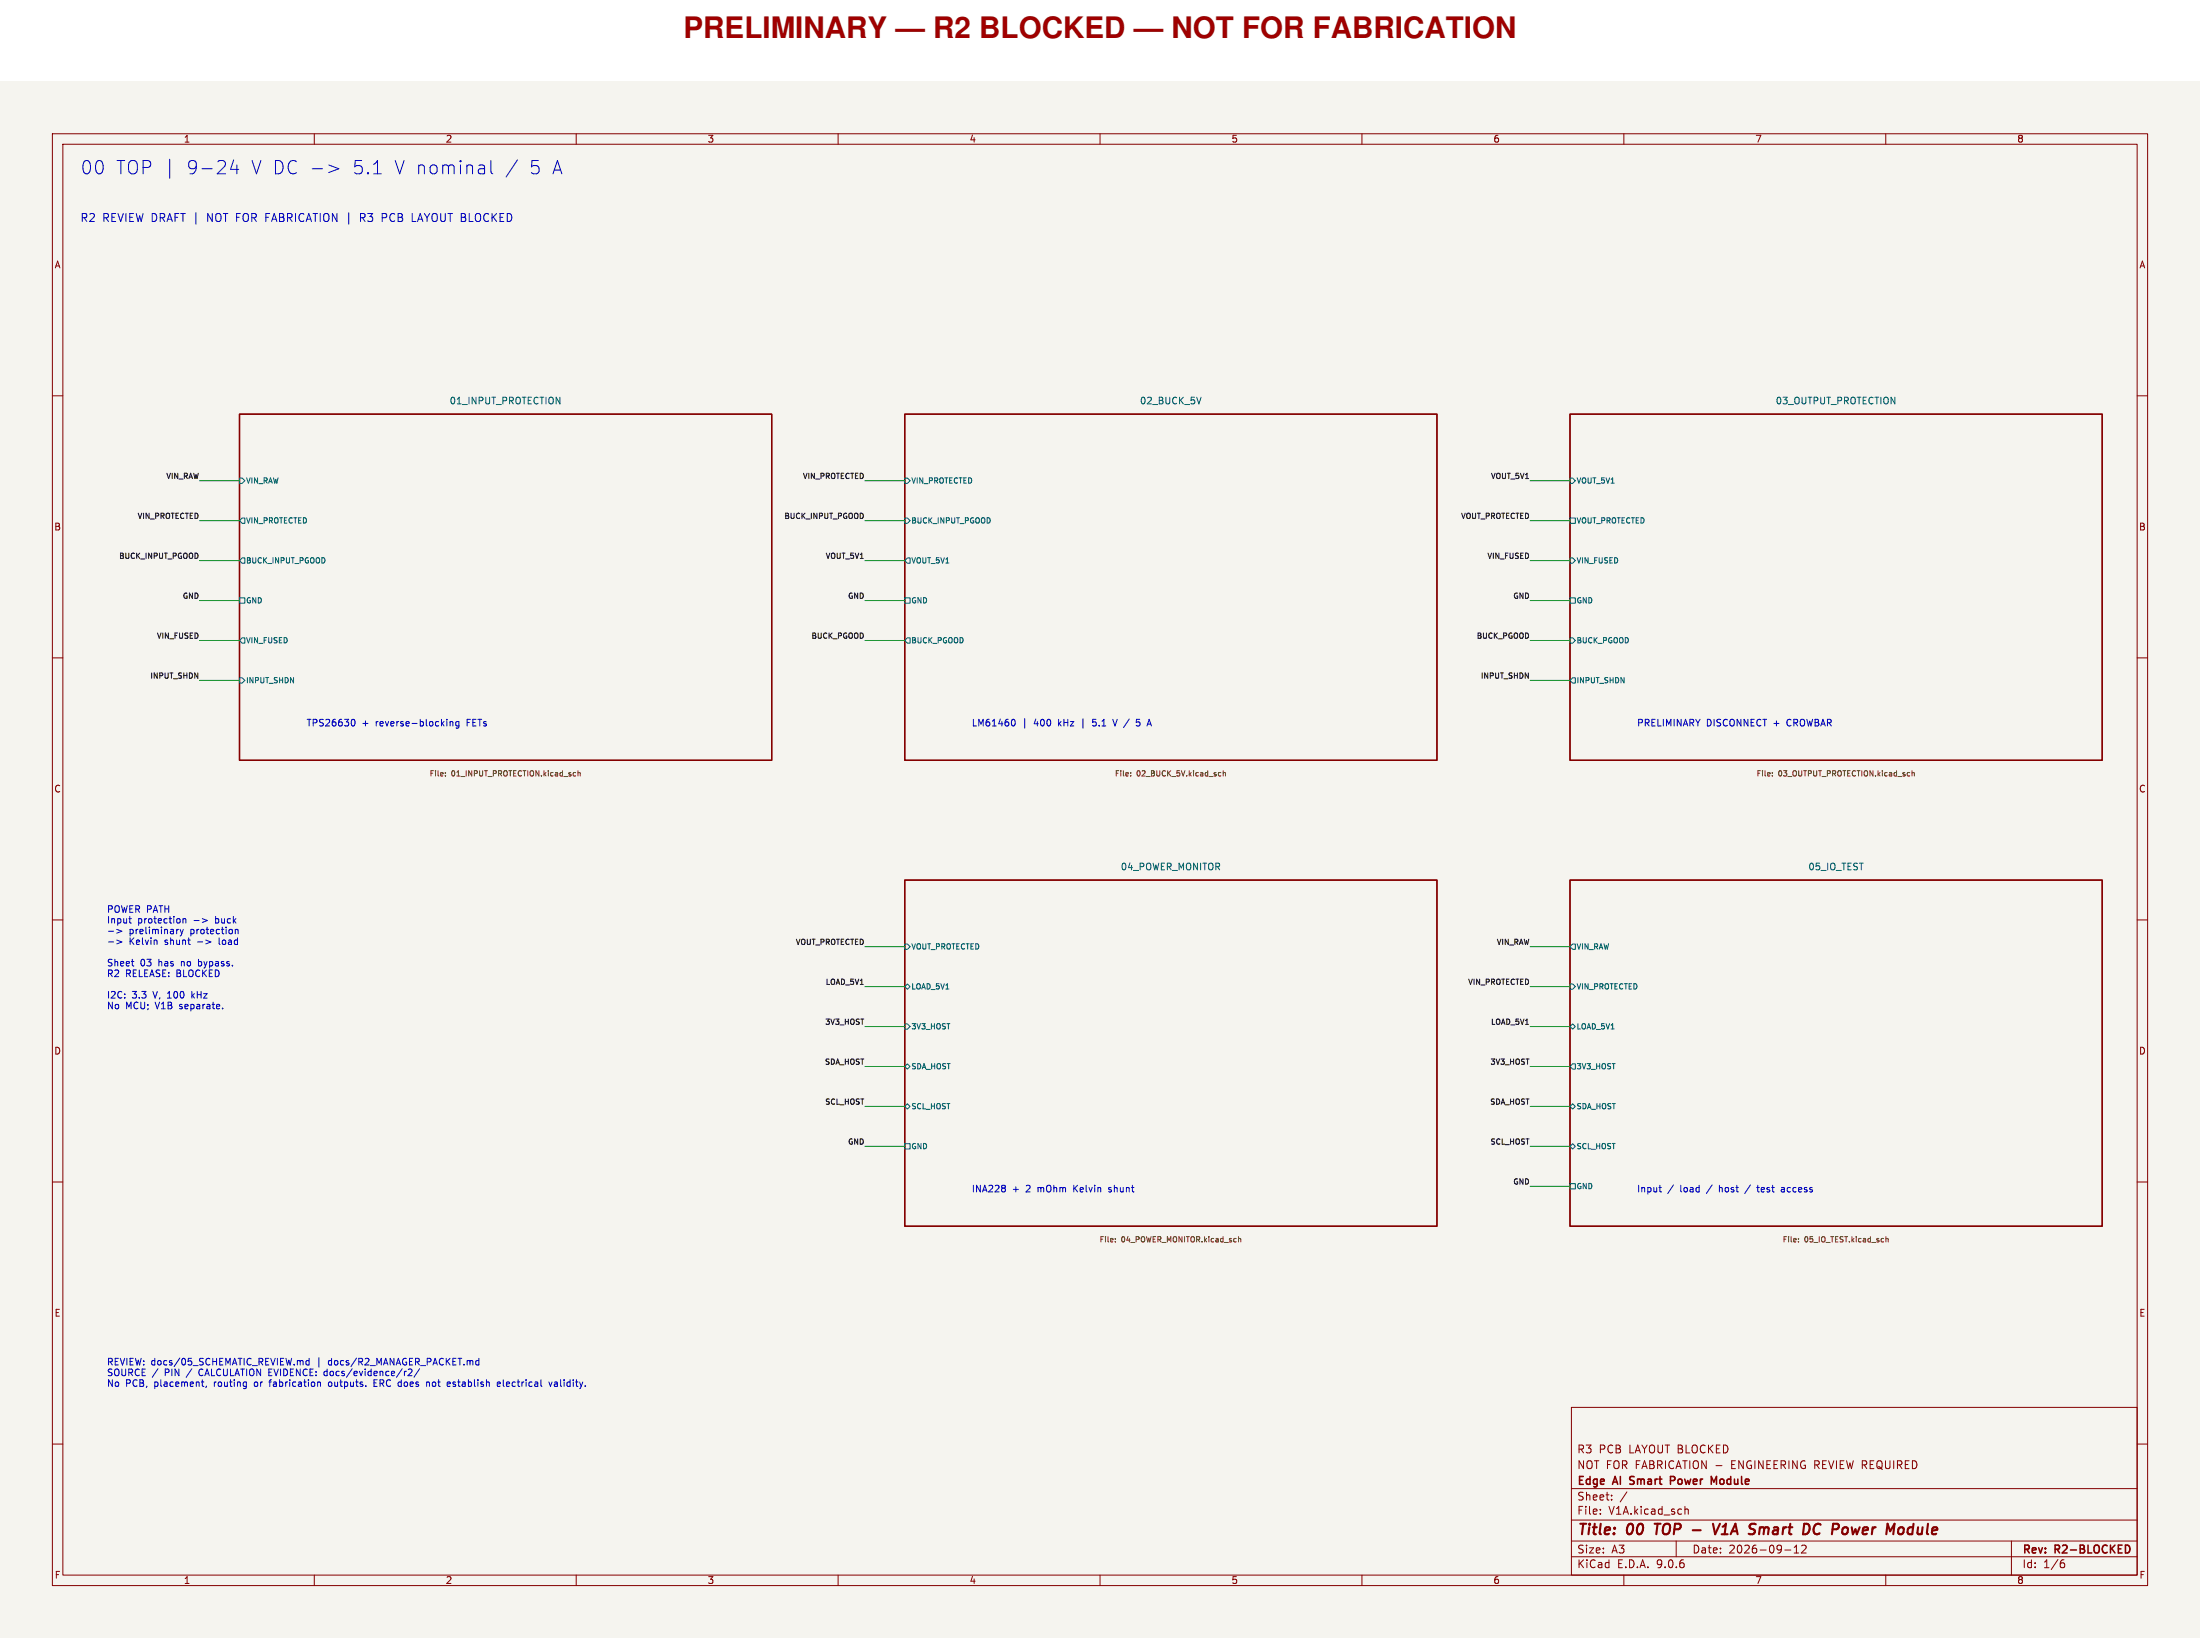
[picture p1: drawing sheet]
<svg xmlns="http://www.w3.org/2000/svg" width="420mm" height="313mm" viewBox="0 0 420 313" stroke-linecap="round" stroke-linejoin="round" font-family="sans-serif">
<path d="M0 15.5h420v297h-420z" fill="#f5f4ef" stroke="#f5f4ef" stroke-width=".19"/>
<g fill="none" stroke="#840000" stroke-width=".19">
<path d="M10 25.5h400v277h-400zM12 27.5h396v273h-396zM60 25.5v2M110 25.5v2M160 25.5v2M210 25.5v2M260 25.5v2M310 25.5v2M360 25.5v2M10 75.5h2M408 75.5h2M10 125.5h2"/>
<path d="M408 125.5h2M10 175.5h2M408 175.5h2M10 225.5h2M408 225.5h2M10 275.5h2M300 268.5h108v32h-108zM408 275.5h2M300 297h108M300 294h108M300 290h108M300 284h108"/>
<path d="M305.5 288.8v.1M305.5 288v.1M307.7 286.1v.1M307.7 285.3v.1M310.6 284.6l-1.3 2M320 294v3M321.7 287.4v1.5M321.7 288.1l.2-.2 .3 .1 .1 .9M340.7 295.7h1.2M342.5 296.3h.9M342.5 295.2l.4-.4v1.5M343.9 295l.6-.2 .2 .2 .1 .2-.9 1.1h.9"/>
<path d="M384 294v6.5M393.6 298.2l.4 .1 .2 .2-.1 .5-.5 .1M394 297.6l-.4 .1M60 300.5v2M110 300.5v2M160 300.5v2M210 300.5v2M260 300.5v2M310 300.5v2M360 300.5v2"/>
</g>
<path d="M315.9 290.7h1.1M316.4 290.7l-.2 2M323.1 292h1.6M327 290.7l.4 2 .9-2M328.7 292.7h1.1M329 291.2l-.2 .1M336 291.4l-.2 1.3M336.5 291.4l-.5 .2M346.3 292.3a.66 .66 0 0 0 1.1 .2M347.6 290.9a.8 .8 0 0 0-.9-.1 .8 .8 0 0 0-.5 .8M353.5 291.4l.2 1.3 .5-.9M365 291.4a.66 .66 0 0 0-.8 .4l-.1 .5 .2 .3h.8" fill="none" stroke="#840000" stroke-width=".4"/>
<path d="M311.1 283.1l.2 .1M311.2 281.8v.5M319.6 281.8l-.7-.1v1.5M319.6 282.4l-.7 .1M326.7 281.7l.5 1.1 .5-1.1v1.5" fill="none" stroke="#840000" stroke-width=".3"/>
<path d="M45.7 79h101.6v66.1h-101.6zM172.7 79h101.6v66.1h-101.6zM299.7 79h101.6v66.1h-101.6zM172.7 167.9h101.6v66.1h-101.6zM299.7 167.9h101.6v66.1h-101.6z" fill="none" stroke="#840000" stroke-width=".25"/>
<g fill="none" stroke="#006464" stroke-width=".19">
<path d="M229.3 75.8l-.4 1.3M45.7 91.2h.5l.5 .5-.5 .5h-.5zM46.2 98.8h.5v1.1h-.5l-.5-.6zM172.7 91.2h.5l.5 .5-.5 .5h-.5zM172.7 98.8h.5l.5 .5-.5 .6h-.5zM299.7 91.2h.5l.5 .5-.5 .5h-.5zM299.7 98.8h1v1.1h-1zM45.7 114.1h1v1h-1zM46.2 106.5h.5v1h-.5l-.5-.5zM172.7 114.1h1v1h-1zM173.2 106.5h.5v1h-.5l-.5-.5zM299.7 106.5h.5l.5 .5-.5 .5h-.5z"/>
<path d="M299.7 114.1h1v1h-1zM45.7 129.3h.5l.5 .5-.5 .5h-.5zM46.2 121.7h.5v1h-.5l-.5-.5zM173.2 121.7h.5v1h-.5l-.5-.5zM299.7 121.7h.5l.5 .5-.5 .5h-.5zM300.2 129.3h.5v1h-.5l-.5-.5zM172.7 180.1h.5l.5 .5-.5 .5h-.5zM172.7 195.4h.5l.5 .5-.5 .5h-.5zM173.2 187.7l.5 .5-.5 .6-.5-.6zM299.7 187.7h.5l.5 .5-.5 .6h-.5zM299.7 195.9l.5-.5 .5 .5-.5 .5zM300.2 180.1h.5v1h-.5l-.5-.5z"/>
<path d="M172.7 203.5l.5-.5 .5 .5-.5 .5zM172.7 211.1l.5-.5 .5 .5-.5 .5zM172.7 218.2h1v1h-1zM299.7 203.5l.5-.5h.5v1h-.5zM299.7 211.1l.5-.5 .5 .5-.5 .5zM299.7 218.7l.5-.5 .5 .5-.5 .5zM299.7 225.8h1v1.1h-1z"/>
</g>
<g fill="none" stroke="#725600" stroke-width=".19">
<path d="M85 148v.1M85 147.4v.1M110.3 147v1.1M110.3 147.5l.4-.1 .1 .7M215.9 148v.1M215.9 147.4v.1M232.8 147.4h.3M233.1 148l-.3 .1M233.5 147.5l.4-.1v.7M233.5 147v1.1M338.4 148v.1M338.4 147.4v.1"/>
<path d="M365 147.5l.4-.1v.7M365 147v1.1M212.9 236.9v.1M212.9 236.3v.1M236.4 236.4l.4-.1 .1 .7M236.4 235.9v1.1M343.3 236.9v.1M343.3 236.3v.1M360 235.9v1.1M360 236.4l.4-.1 .1 .7"/>
</g>
<g fill="none" stroke="#009600" stroke-width=".19">
<path d="M38.1 99.3h7.6M38.1 91.7h7.6M165.1 99.3h7.6M165.1 91.7h7.6M292.1 99.3h7.6M292.1 91.7h7.6M38.1 107h7.6M38.1 114.6h7.6M165.1 107h7.6M165.1 114.6h7.6M292.1 107h7.6M292.1 114.6h7.6"/>
<path d="M38.1 122.2h7.6M38.1 129.8h7.6M165.1 122.2h7.6M292.1 122.2h7.6M292.1 129.8h7.6M165.1 195.9h7.6M165.1 180.6h7.6M165.1 188.2h7.6M292.1 195.9h7.6M292.1 180.6h7.6M292.1 188.2h7.6M165.1 218.7h7.6"/>
<path d="M165.1 203.5h7.6M165.1 211.1h7.6M292.1 218.7h7.6M292.1 203.5h7.6M292.1 211.1h7.6M292.1 226.3h7.6"/>
</g>
<g fill="none" stroke="#0000c2" stroke-width=".19">
<path d="M44.6 30.5l-.6 1.8h1.6M45.2 31.5v1.7M62.8 31.5l1.9 .7-1.9 .7M71.3 33.2h1.5M92.1 31.5l.4 .3v1.4M92.5 33l-.8 .2M92.5 32.1l-.8 .1M93.7 30.6v2.2l.4 .4M98.8 30.5l-2.2 3.3M66.6 40.6v2.2M68.8 41.5h.6M69.4 40.7h-.6v1.6"/>
<path d="M73 40.7h.5M73 41.5h.5M78.7 42.3h.7M67.2 137.3l.1-.1a.68 .68 0 0 1 .5 .7 .68 .68 0 0 1-.5 .6h-.1M85.3 137.2v.2M85.9 137.7v.8M85.9 137.8l.2-.1h.3l.1 .8M87.6 137.7h-.4l-.2 .2 .1 .6h.5M87.6 137.7v1l-.2 .2h-.3M193.3 137.3l.1-.1a.68 .68 0 0 1 .4 .7 .68 .68 0 0 1-.4 .6h-.1M208.6 138.4l.1 .1M209.2 137.2h-.6v.6l.1-.1"/>
<path d="M212.4 137.2l.5 1.3M217.6 137.2h-.6l-.1 .6 .5-.1 .2 .3M217.6 138.3l-.2 .2-.5-.1M219.4 137.2l.4 1.3M20.7 177.7h1M20.7 179.7h1M22.3 177.3l1 .4-1 .3M22.3 179.4l1 .3-1 .4M24.6 175.3h.5M24.8 176.1h.3M30 179.5v.7M34.4 177.3l.3 .9"/>
<path d="M34.7 178.2l-.3 .4M34.9 175.4l.2-.1h.3l.1 .8M34.9 175.3v.8M35 177.3l-.3 .9M37.1 175.6h.9M37.7 179.7h1M38.6 175.3l1 .3-1 .4M39.3 179.4l1 .3-1 .4M44.9 177.3v.9M44.9 177.4l.2-.1 .3 .1 .1 .8M25.1 183.5h.5M25.4 184.3h.2"/>
<path d="M42.5 192.4v.1M191.8 226.2l.1 .2-.1 .2M191.8 226.7l.1 .2-.1 .5M211.6 227.4h.2M211.8 226.6l-.2 .1 .2 .3M316.7 226.6h.5M316.9 227.4h.3M334.2 226.1l-1.1 1.6M335.4 226.6h.5M335.6 226.1v1.1l.3 .2M340.1 226.6h.5M340.6 226.9h-.4l-.2 .2 .2 .3h.4"/>
<path d="M57.8 259.6l.1 .8M59 259.2v1.2M59 259.6h-.4l-.2 .2 .1 .6h.5M91.4 259.6h-.3l-.2 .1M91.4 259.2v1.2M38.4 263.7h.5M38.6 264.3l.3 .2M39.4 264.5l-.1 .2M51.3 263.7h.5M51.5 263.4v1.1M60.7 263.7h.4l.1 .8M61.9 262.4l.4 .1"/>
<path d="M62.3 261.6l-.4 .2M63.1 263.7h-.3l-.1 .2 .1 .5 .3 .1M71.4 263.3v1.2h.6M71.4 263.9h.4M77.4 261.6l-.2 .3M78.7 261.6l-.8 .9h.8M80.1 261.1l-1.1 1.7M81.6 263.7l.4 .2v.6M85.8 263.7l.2 .3-.6 .1M85.9 264.5h-.1M86.5 264.5h.1M86.5 263.7v.3"/>
<path d="M90.9 260.3l.2 .1h.3M94.9 264.1l.6-.1v-.3h-.4l-.2 .2 .1 .6h.5M96.1 263.3v1l.2 .2M104.8 263.7l.3 .8 .3-.8M105.9 263.7h.5M106.4 264h-.4l-.2 .2 .2 .3h.4"/>
</g>
<text font-size="5.6" fill="#a00000" x="130.5" y="7.2">PRELIMINARY — R2 BLOCKED — NOT FOR FABRICATION</text>
<g font-size="3.5" fill="#0000c2">
<text x="15.2" y="33.5">00</text>
<text x="22" y="33.5">TOP |</text>
<text x="35.3" y="33.5">9-24</text>
<text x="47.6" y="33.5">V DC -&gt;</text>
<text x="66.8" y="33.5">5.1</text>
<text x="74.7" y="33.5">V nominal</text>
<text x="100.3" y="33.5">5 A</text>
</g>
<g font-size="2.8" fill="#840000">
<text x="301" y="293.4">Title:</text>
<text x="310.6" y="293.4">00</text>
<text x="316.8" y="293.4">TOP</text>
<text x="329.5" y="293.4">V1A</text>
<text x="337.2" y="293.4">Smart</text>
<text x="348.3" y="293.4">DC</text>
<text x="354.6" y="293.4">Power</text>
<text x="365.8" y="293.4">Module</text>
</g>
<g font-size="2.1" fill="#0000c2">
<text x="15.2" y="42.7">R2</text>
<text x="19.5" y="42.7">REVIEW DRAFT |</text>
<text x="39.8" y="42.7">NOT FOR FABRICATION</text>
<text x="69.6" y="42.7">R3</text>
<text x="73.9" y="42.7">PCB</text>
<text x="79.8" y="42.7">LAYOUT BLOCKED</text>
</g>
<g font-size="2.1" fill="#840000">
<text x="301" y="280.5">NOT FOR FABRICATION -</text>
<text x="301" y="277.5">R3</text>
<text x="305.2" y="277.5">PCB</text>
<text x="311" y="277.5">LAYOUT BLOCKED</text>
<text x="330.8" y="280.5">ENGINEERING REVIEW REQUIRED</text>
<text x="301" y="286.5">Sheet:</text>
<text x="301" y="283.7">Edge</text>
<text x="308.1" y="283.7">AI</text>
<text x="311.8" y="283.7">Smart</text>
<text x="320.1" y="283.7">Power</text>
<text x="328.5" y="283.7">Module</text>
<text x="301" y="289.2">File:</text>
<text x="307.1" y="289.2">V1A.kicad_sch</text>
<text x="301" y="299.4">KiCad</text>
<text x="301" y="296.6">Size:</text>
<text x="307.6" y="296.6">A3</text>
<text x="308.7" y="299.4">E.D.A.</text>
<text x="316.3" y="299.4">9.0.6</text>
<text x="323" y="296.6">Date:</text>
<text x="330" y="296.6">2026-09-12</text>
<text x="386" y="296.8">Rev:</text>
<text x="386" y="299.4">Id:</text>
<text x="390.1" y="299.4">1/6</text>
<text x="392.4" y="296.8">R2-BLOCKED</text>
</g>
<g font-size="1.8" fill="#840000">
<text x="35" y="27.4">1</text>
<text x="85" y="27.4">2</text>
<text x="135" y="27.4">3</text>
<text x="185" y="27.4">4</text>
<text x="235" y="27.4">5</text>
<text x="285" y="27.4">6</text>
<text x="335" y="27.4">7</text>
<text x="385" y="27.4">8</text>
<text x="10.3" y="51.4">A</text>
<text x="408.3" y="51.4">A</text>
<text x="10.3" y="101.4">B</text>
<text x="408.2" y="101.4">B</text>
<text x="10.3" y="151.4">C</text>
<text x="408.2" y="151.4">C</text>
<text x="10.3" y="201.4">D</text>
<text x="408.2" y="201.4">D</text>
<text x="10.3" y="251.4">E</text>
<text x="408.3" y="251.4">E</text>
<text x="10.3" y="301.4">F</text>
<text x="35" y="302.4">1</text>
<text x="85" y="302.4">2</text>
<text x="135" y="302.4">3</text>
<text x="185" y="302.4">4</text>
<text x="235" y="302.4">5</text>
<text x="285" y="302.4">6</text>
<text x="335" y="302.4">7</text>
<text x="385" y="302.4">8</text>
<text x="408.3" y="301.4">F</text>
</g>
<g font-size="1.8" fill="#006464">
<text x="85.7" y="77.3">01_INPUT_PROTECTION</text>
<text x="217.5" y="77.3">02_BUCK_5V</text>
<text x="338.9" y="77.3">03_OUTPUT_PROTECTION</text>
<text x="213.9" y="166.2">04_POWER_MONITOR</text>
<text x="345.1" y="166.2">05_IO_TEST</text>
</g>
<g font-size="1.8" fill="#0000c2">
<text x="58.4" y="138.9">TPS26630</text>
<text x="69.1" y="138.9">+</text>
<text x="71.8" y="138.9">reverse-blocking</text>
<text x="89.4" y="138.9">FETs</text>
<text x="185.4" y="138.9">LM61460</text>
<text x="195.1" y="138.9">|</text>
<text x="197.5" y="138.9">400</text>
<text x="202.3" y="138.9">kHz</text>
<text x="206.9" y="138.9">|</text>
<text x="209.2" y="138.9">5.1</text>
<text x="213.4" y="138.9">V /</text>
<text x="218.2" y="138.9">5</text>
<text x="312.4" y="138.9">PRELIMINARY</text>
<text x="325.7" y="138.9">DISCONNECT +</text>
<text x="341.4" y="138.9">CROWBAR</text>
<text x="20.3" y="174.5">POWER PATH</text>
<text x="20.3" y="176.5">Input</text>
<text x="24.6" y="178.6">preliminary</text>
<text x="26.3" y="176.5">protection</text>
<text x="36.5" y="178.6">protection</text>
<text x="41.4" y="176.5">buck</text>
<text x="20.3" y="184.7">Sheet</text>
<text x="24.6" y="180.6">Kelvin</text>
<text x="26.8" y="184.7">03</text>
<text x="30.3" y="184.7">has</text>
<text x="31.6" y="180.6">shunt</text>
<text x="34.8" y="184.7">no</text>
<text x="38.3" y="184.7">bypass.</text>
<text x="42.2" y="180.6">load</text>
<text x="20.3" y="186.7">R2</text>
<text x="20.3" y="190.8">I2C:</text>
<text x="24" y="186.7">RELEASE: BLOCKED</text>
<text x="25.2" y="190.8">3.3</text>
<text x="29.4" y="190.8">V, 100</text>
<text x="37" y="190.8">kHz</text>
<text x="20.3" y="192.9">No</text>
<text x="24" y="192.9">MCU;</text>
<text x="29.8" y="192.9">V1B</text>
<text x="34.5" y="192.9">separate.</text>
<text x="185.4" y="227.8">INA228</text>
<text x="193.2" y="227.8">+</text>
<text x="196" y="227.8">2</text>
<text x="198.4" y="227.8">mOhm</text>
<text x="205.4" y="227.8">Kelvin</text>
<text x="212.3" y="227.8">shunt</text>
<text x="312.4" y="227.8">Input</text>
<text x="318.4" y="227.8">/</text>
<text x="320.9" y="227.8">load</text>
<text x="326.2" y="227.8">/</text>
<text x="328.7" y="227.8">host</text>
<text x="336.4" y="227.8">test</text>
<text x="341.1" y="227.8">access</text>
<text x="20.3" y="260.8">REVIEW: docs/05_SCHEMATIC_REVIEW.md</text>
<text x="20.3" y="262.9">SOURCE /</text>
<text x="31.6" y="262.9">PIN</text>
<text x="35.9" y="262.9">/</text>
<text x="38.4" y="262.9">CALCULATION EVIDENCE:</text>
<text x="60.6" y="260.8">|</text>
<text x="62.7" y="262.9">docs/evidence/r2/</text>
<text x="63" y="260.8">docs/R2_MANAGER_PACKET.md</text>
<text x="20.3" y="264.9">No</text>
<text x="24" y="264.9">PCB,</text>
<text x="29.6" y="264.9">placement,</text>
<text x="41.1" y="264.9">routing</text>
<text x="49" y="264.9">or</text>
<text x="52.1" y="264.9">fabrication</text>
<text x="63.6" y="264.9">outputs.</text>
<text x="72.4" y="264.9">ERC does</text>
<text x="82.9" y="264.9">not</text>
<text x="87.1" y="264.9">establish</text>
<text x="96.8" y="264.9">electrical</text>
<text x="106.9" y="264.9">validity.</text>
</g>
<g font-size="1.4" fill="#0f0f0f">
<text x="31.6" y="91.4">VIN_RAW</text>
<text x="153.1" y="91.4">VIN_PROTECTED</text>
<text x="284.5" y="91.4">VOUT_5V1</text>
<text x="26.1" y="99.1">VIN_PROTECTED</text>
<text x="149.6" y="99.1">BUCK_INPUT_PGOOD</text>
<text x="278.8" y="99.1">VOUT_PROTECTED</text>
<text x="22.6" y="106.7">BUCK_INPUT_PGOOD</text>
<text x="157.5" y="106.7">VOUT_5V1</text>
<text x="283.8" y="106.7">VIN_FUSED</text>
<text x="34.7" y="114.3">GND</text>
<text x="161.7" y="114.3">GND</text>
<text x="288.7" y="114.3">GND</text>
<text x="29.8" y="121.9">VIN_FUSED</text>
<text x="154.8" y="121.9">BUCK_PGOOD</text>
<text x="281.8" y="121.9">BUCK_PGOOD</text>
<text x="28.6" y="129.5">INPUT_SHDN</text>
<text x="282.6" y="129.5">INPUT_SHDN</text>
<text x="151.8" y="180.3">VOUT_PROTECTED</text>
<text x="285.6" y="180.3">VIN_RAW</text>
<text x="157.5" y="188">LOAD_5V1</text>
<text x="280.1" y="188">VIN_PROTECTED</text>
<text x="157.4" y="195.6">3V3_HOST</text>
<text x="284.5" y="195.6">LOAD_5V1</text>
<text x="157.3" y="203.2">SDA_HOST</text>
<text x="284.4" y="203.2">3V3_HOST</text>
<text x="157.4" y="210.8">SCL_HOST</text>
<text x="284.3" y="210.8">SDA_HOST</text>
<text x="161.7" y="218.4">GND</text>
<text x="284.4" y="218.4">SCL_HOST</text>
<text x="288.7" y="226.1">GND</text>
</g>
<g font-size="1.4" fill="#006464">
<text x="46.9" y="92.5">VIN_RAW</text>
<text x="173.9" y="92.5">VIN_PROTECTED</text>
<text x="300.9" y="92.5">VOUT_5V1</text>
<text x="46.9" y="100.1">VIN_PROTECTED</text>
<text x="173.9" y="100.1">BUCK_INPUT_PGOOD</text>
<text x="300.9" y="100.1">VOUT_PROTECTED</text>
<text x="46.9" y="107.7">BUCK_INPUT_PGOOD</text>
<text x="173.9" y="107.7">VOUT_5V1</text>
<text x="300.9" y="107.7">VIN_FUSED</text>
<text x="46.9" y="115.3">GND</text>
<text x="173.9" y="115.3">GND</text>
<text x="300.9" y="115.3">GND</text>
<text x="46.9" y="122.9">VIN_FUSED</text>
<text x="173.9" y="122.9">BUCK_PGOOD</text>
<text x="300.9" y="122.9">BUCK_PGOOD</text>
<text x="46.9" y="130.6">INPUT_SHDN</text>
<text x="300.9" y="130.6">INPUT_SHDN</text>
<text x="173.9" y="181.4">VOUT_PROTECTED</text>
<text x="300.9" y="181.4">VIN_RAW</text>
<text x="173.9" y="189">LOAD_5V1</text>
<text x="300.9" y="189">VIN_PROTECTED</text>
<text x="173.9" y="196.6">3V3_HOST</text>
<text x="300.9" y="196.6">LOAD_5V1</text>
<text x="173.9" y="204.2">SDA_HOST</text>
<text x="300.9" y="204.2">3V3_HOST</text>
<text x="173.9" y="211.8">SCL_HOST</text>
<text x="300.9" y="211.8">SDA_HOST</text>
<text x="173.9" y="219.5">GND</text>
<text x="300.9" y="219.5">SCL_HOST</text>
<text x="300.9" y="227.1">GND</text>
</g>
<g font-size="1.4" fill="#725600">
<text x="81.9" y="148.3">File:</text>
<text x="86.2" y="148.3">01_INPUT_PROTECTION.kicad_sch</text>
<text x="212.7" y="148.3">File:</text>
<text x="217" y="148.3">02_BUCK_5V.kicad_sch</text>
<text x="335.2" y="148.3">File:</text>
<text x="339.5" y="148.3">03_OUTPUT_PROTECTION.kicad_sch</text>
<text x="209.8" y="237.2">File:</text>
<text x="214.1" y="237.2">04_POWER_MONITOR.kicad_sch</text>
<text x="340.2" y="237.2">File:</text>
<text x="344.5" y="237.2">05_IO_TEST.kicad_sch</text>
</g>
</svg>
